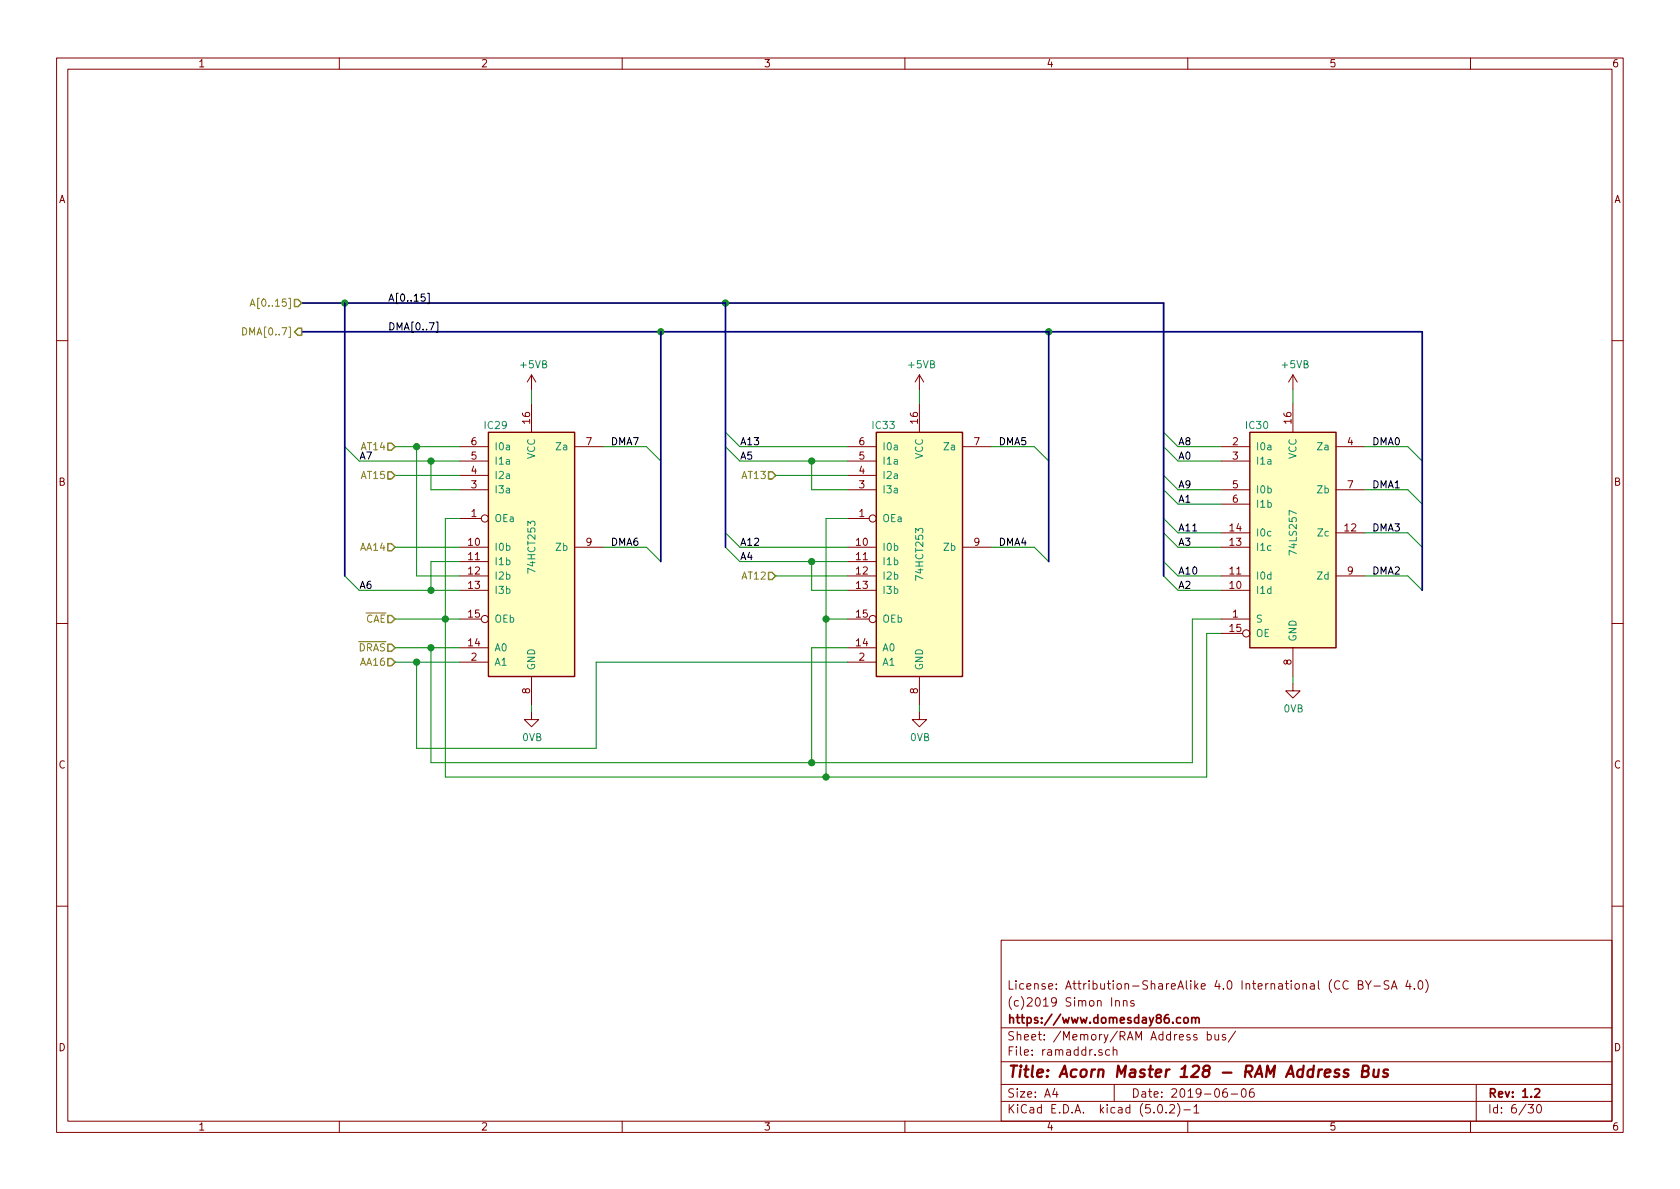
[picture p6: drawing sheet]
<svg xmlns="http://www.w3.org/2000/svg" width="297mm" height="210mm" viewBox="0 0 297 210" stroke-linecap="round" stroke-linejoin="round" font-family="sans-serif">
<g fill="none" stroke="#840000" stroke-width=".18">
<path d="M10 10.3h277v189.9h-277zM12 12.2h273v186.1h-273zM60 10.3v1.9M110 10.3v1.9M160 10.3v1.9M210 10.3v1.9M260 10.3v1.9M10 60.2h2M81.3 79h5.1M94 66.3v2.5M94 71.4v5M94 66.3l-.8 1.3"/>
<path d="M94 66.3l.7 1.3M101.6 79h5.1M149.9 79h5M162.6 66.3v2.5M162.6 71.4v5M162.6 66.3l-.8 1.3M162.6 66.3l.7 1.3M170.2 79h5.1M215.9 79h5.1M228.6 66.3v2.5M228.6 71.4v5M228.6 66.3l-.8 1.3"/>
<path d="M228.6 66.3l.8 1.3M236.2 79h5.1M285 60.2h2M81.3 91.7h3.8M81.3 96.8h5.1M81.3 99.3h5.1M81.3 86.6h5.1M81.3 84.1h5.1M81.3 81.5h5.1M101.6 96.8h5.1M149.9 91.7h3.8M149.9 96.8h5"/>
<path d="M149.9 99.3h5M149.9 86.6h5M149.9 84.1h5M149.9 81.5h5M170.2 96.8h5.1M215.9 96.8h5.1M215.9 86.6h5.1M215.9 81.5h5.1M215.9 94.2h5.1M215.9 89.1h5.1M236.2 86.6h5.1M236.2 94.2h5.1"/>
<path d="M10 110.3h2M81.3 101.8h5.1M81.3 104.4h5.1M81.3 114.5h5.1M81.3 109.5h3.8M81.3 117.1h5.1M94 119.6v5.1M149.9 101.8h5M149.9 104.4h5M149.9 114.5h5M149.9 109.5h3.8M149.9 117.1h5"/>
<path d="M162.6 119.6v5.1M215.9 101.8h5.1M215.9 104.4h5.1M215.9 109.5h5.1M215.9 112h3.8M228.6 114.5v5.1M236.2 101.8h5.1M285 110.3h2M94 126v1.2h1.2l-1.2 1.3-1.3-1.3h1.3M162.6 126v1.2h1.2l-1.2 1.3-1.3-1.3h1.3M228.6 120.9v1.3h1.3l-1.3 1.2-1.3-1.2h1.3M10 160.2h2"/>
<path d="M177 166.3h108v32h-108zM197.3 177.1v-.1a.37 .37 0 0 1 .6 .1v.8M197.3 176.9v1M198.6 177.1l.2-.2 .4 .1 .1 .9M198.6 176.9v1M200.5 177a.37 .37 0 0 0-.6 .1l.1 .3 .5 .1 .1 .1-.3 .3-.4-.1M238.4 173.6a.7 .7 0 0 0-.9 .2 .7 .7 0 0 0 .1 .9 .55 .55 0 0 0 .8 .1M240.2 174.1l.7-.1v-.3l-.1-.2-.6-.1v1.5h.5l.3-.3a.41 .41 0 0 0-.4-.5M241.4 173.4l.5 .8 .5-.8M241.9 174.2v.7M242.9 174.4h1.2M245.6 173.5l-.6-.1-.3 .3 .1 .3 .7 .4v.4l-.2 .1-.6-.1"/>
<path d="M246 174.9l.5-1.5 .5 1.5M246.2 174.5h.7M248.9 173.3l-.3 1.1h.9M249.3 173.9v1M250.1 174.8v.1M250.9 173.6l.3-.2a.94 .94 0 0 1 0 1.5l-.4-.3-.1-.6zM252.1 173.2a1.71 1.71 0 0 1 0 2.3M285 160.2h2M60 198.3v1.9M110 198.3v1.9M160 198.3v1.9M177 194.8h108"/>
<path d="M177 191.8h108M177 187.8h108M177 181.8h108M186.5 192.5l-.4 1h1M186.8 193v1M194.8 185.7a.37 .37 0 0 0-.5 .1v.2l.5 .2 .1 .1-.2 .3-.4-.1M196.2 185.7l-.4-.1-.3 .3 .1 .6 .2 .1 .4-.1M196.8 185.7h.1a.37 .37 0 0 1 .6 .1v.8M196.8 185.1v1.5M197 191.8v3M204.8 195.5l.4-.2a.94 .94 0 0 1 0 1.5 .79 .79 0 0 1-.4-1.3zM206.2 196.7v.1"/>
<path d="M206.8 195.5l.2-.2h.4l.2 .2 .1 .3-.1 .2-.8 .8h.9M208.2 195.1a1.71 1.71 0 0 1 0 2.3M209.3 196.3h1.2M210 198.3v1.9M211.1 195.8l.4-.5v1.5M211.1 196.8h.9M211.6 183l-.3-.1-.3 .2 .1 .3 .5 .1v.3h-.6M213.5 183l.4-.1 .3 .3-.2 .6h-.5M213.5 182.4v1.5M214.8 182.9v.8a.39 .39 0 0 0 .7 .1M215.5 182.9v1M216.7 183l-.4-.1-.2 .2 .1 .3 .5 .1v.3h-.6"/>
<path d="M216.9 192.5a.62 .62 0 0 0-.7 .7l.1 .7 .2 .1 .5-.1v-.5l-.1-.2-.4-.1-.3 .3M217.7 193.5h1.1M218.5 182.3l-1.3 2M219.6 192.7l.4-.2a.94 .94 0 0 1 0 1.5 .82 .82 0 0 1-.4-1.3zM221.6 192.5a.59 .59 0 0 0-.7 .7l.1 .7 .2 .1 .5-.1 .1-.5-.2-.2-.4-.1-.3 .3M260 198.3v1.9M261 191.8v6.5M270.2 195.3h.9l-.5 .6 .4 .1v.7l-.2 .1-.6-.1M271.8 195.5l.4-.2a.94 .94 0 0 1 0 1.5 .79 .79 0 0 1-.4-1.3z"/>
<circle cx="85.7" cy="91.7" r=".63"/>
<circle cx="154.3" cy="91.7" r=".63"/>
<circle cx="85.7" cy="109.5" r=".63"/>
<circle cx="154.3" cy="109.5" r=".63"/>
<circle cx="220.3" cy="112" r=".63"/>
</g>
<path d="M210.7 179.9v1M208.7 180l-.4-.1-.3 .3 .1 .6 .2 .1 .4-.1M209.4 180.1l.2-.2 .4 .2 .1 .5-.1 .2-.4 .1-.2-.1zM210.7 180.1l.1-.1a.37 .37 0 0 1 .6 .1v.8M211.4 180.1l.2-.2 .3 .1 .1 .9M271.4 192.7l.2-.2h.4l.2 .5-.9 1h.9" fill="none" stroke="#840000" stroke-width=".3"/>
<path d="M236.8 189.2a.49 .49 0 0 0-.8 .3l.1 .2 .5 .1 .2 .3-.4 .3-.5-.1M238.4 189.2a.52 .52 0 0 0-.8 .3l.3 .3 .5 .1v.3l-.3 .2-.6-.1M240.9 189.4l.9-.1a.47 .47 0 0 0 .2-.5 .47 .47 0 0 0-.3-.4h-.7l-.2 2h.7a.53 .53 0 0 0 .5-.5 .53 .53 0 0 0-.4-.5M242.9 189.1v1.2a.56 .56 0 0 0 .7 0M243.8 189.1l-.2 1.3M245.4 189.2l-.5-.1-.2 .1-.1 .3 .3 .3 .4 .1 .1 .3-.1 .1-.2 .1-.6-.1" fill="none" stroke="#840000" stroke-width=".41"/>
<g fill="#ffffc2" stroke="#ffffc2" stroke-width=".18">
<path d="M86.4 76.4h15.2v43.2h-15.2z"/>
<path d="M154.9 76.4h15.3v43.2h-15.3z"/>
<path d="M221 76.4h15.2v38.1h-15.2z"/>
</g>
<path d="M86.4 76.4h15.2v43.2h-15.2zM154.9 76.4h15.3v43.2h-15.3zM221 76.4h15.2v38.1h-15.2z" fill="none" stroke="#840000" stroke-width=".25"/>
<g fill="none" stroke="#008400" stroke-width=".18">
<path d="M61 79l2.5 2.5h17.8M69.8 79h11.5M73.7 79v22.8h7.6M94 68.8v2.6M106.7 79h7.6l2.5 2.5M128.3 79l2.5 2.5h19.1M128.3 76.4l2.5 2.6h19.1M162.6 68.8v2.6M175.3 79h7.6l2.5 2.5M205.7 79l2.6 2.5h7.6M205.7 76.4l2.6 2.6h7.6M228.6 68.8v2.6"/>
<path d="M241.3 79h7.6l2.6 2.5M69.8 84.1h11.5M69.8 96.8h11.5M76.2 81.5v5.1h5.1M81.3 99.3h-5.1v5.1M81.3 91.7h-2.6v45.7h134.7v-25.4h2.5M106.7 96.8h7.6l2.5 2.5M128.3 96.8l2.5 2.5h19.1M128.3 94.2l2.5 2.6h19.1M137.2 84.1h12.7M143.5 99.3v5.1h6.4M143.5 81.5v5.1h6.4"/>
<path d="M149.9 91.7h-3.9v45.7M175.3 96.8h7.6l2.5 2.5M205.7 84.1l2.6 2.5h7.6M205.7 99.3l2.6 2.5h7.6M205.7 94.2l2.6 2.6h7.6M205.7 91.7l2.6 2.5h7.6M205.7 86.6l2.6 2.5h7.6M241.3 86.6h7.6l2.6 2.5M241.3 94.2h7.6l2.6 2.6M61 101.8l2.5 2.6h17.8M69.8 109.5h11.5M69.8 117.1h11.5"/>
<path d="M69.8 114.5h11.5M73.7 117.1v15.2h31.7v-15.2h44.5M137.2 101.8h12.7M146 109.5h3.9M149.9 114.5h-6.4v20.4M205.7 101.8l2.6 2.6h7.6M215.9 109.5h-5.1v25.4h-134.6v-20.4M228.6 119.6v1.3M241.3 101.8h7.6l2.6 2.6M94 124.7v1.3M162.6 124.7v1.3"/>
</g>
<path d="M52.1 53h.6l.6 .6-.6 .6h-.6zM52.7 58h.6v1.3h-.6l-.6-.6zM68.6 78.4h.6l.6 .6-.6 .6h-.6zM68.6 83.4h.6l.6 .7-.6 .6h-.6zM68.6 96.1h.6l.6 .7-.6 .6h-.6zM135.9 83.4h.6l.7 .7-.7 .6h-.6zM68.6 116.5h.6l.6 .6-.6 .6h-.6zM68.6 113.9h.6l.6 .6-.6 .7h-.6zM68.6 108.8h.6l.6 .7-.6 .6h-.6zM135.9 101.2h.6l.7 .6-.7 .7h-.6z" fill="none" stroke="#848400" stroke-width=".25"/>
<g fill="#008400" stroke="#008400" stroke-width=".25">
<circle cx="76.2" cy="81.5" r=".51"/>
<circle cx="73.7" cy="79" r=".51"/>
<circle cx="76.2" cy="104.4" r=".51"/>
<circle cx="143.5" cy="81.5" r=".51"/>
<circle cx="143.5" cy="99.3" r=".51"/>
<circle cx="73.7" cy="117.1" r=".51"/>
<circle cx="76.2" cy="114.5" r=".51"/>
<circle cx="78.7" cy="109.5" r=".51"/>
<circle cx="146.1" cy="109.5" r=".51"/>
<circle cx="146.1" cy="137.4" r=".51"/>
<circle cx="143.5" cy="134.9" r=".51"/>
<circle cx="185.4" cy="58.7" r=".51"/>
<circle cx="128.3" cy="53.6" r=".51"/>
<circle cx="116.8" cy="58.7" r=".51"/>
<circle cx="61" cy="53.6" r=".51"/>
</g>
<path d="M53.3 58.7h198.2v45.7M53.3 53.6h152.4v48.2M61 53.6v48.2M116.8 58.7v40.6M128.3 53.6v43.2M185.4 58.7v40.6" fill="none" stroke="#000084" stroke-width=".3"/>
<path d="M75.6 51.9h.3v1.8h-.3M77.1 56.9h.3v1.9h-.3" fill="none" stroke="#000" stroke-width=".18"/>
<path d="M42.9 58a.64 .64 0 0 1 .7 .6 .64 .64 0 0 1-.7 .6zM44.2 54.1l.5-1.2 .4 1.2M44.3 53.8h.7" fill="none" stroke="#848400" stroke-width=".18"/>
<text font-size="2.8" fill="#840000" x="178" y="190.5">Title: Acorn Master 128 - RAM Address Bus</text>
<g font-size="2.1" fill="#840000">
<text x="178" y="178">(c)2019 Simon Inns</text>
<text x="178" y="175">License: Attribution-ShareAlike 4.0 International (CC BY-SA 4.0)</text>
<text x="178" y="184">Sheet: /Memory/RAM Address bus/</text>
<text x="178" y="181">https://www.domesday86.com</text>
<text x="178" y="186.7">File: ramaddr.sch</text>
<text x="178" y="196.9">KiCad E.D.A. kicad (5.0.2)-1</text>
<text x="178" y="194.1">Size: A4</text>
<text x="200" y="194.1">Date: 2019-06-06</text>
<text x="263" y="194.1">Rev: 1.2</text>
<text x="263" y="196.9">Id: 6/30</text>
</g>
<g font-size="1.8" fill="#840000">
<text x="35" y="11.9">1</text>
<text x="85" y="11.9">2</text>
<text x="135" y="11.9">3</text>
<text x="185" y="11.9">4</text>
<text x="235" y="11.9">5</text>
<text x="285" y="11.9">6</text>
<text x="10.4" y="35.9">A</text>
<text x="285.4" y="35.9">A</text>
<text x="93.7" y="74.9" transform="rotate(-90 93.7 74.9)">16</text>
<text x="162.3" y="74.9" transform="rotate(-90 162.3 74.9)">16</text>
<text x="228.3" y="74.9" transform="rotate(-90 228.3 74.9)">16</text>
<text x="83.3" y="83.8">4</text>
<text x="83.3" y="81.3">5</text>
<text x="83.3" y="78.7">6</text>
<text x="103.7" y="78.7">7</text>
<text x="151.9" y="83.8">4</text>
<text x="151.9" y="81.3">5</text>
<text x="151.9" y="78.7">6</text>
<text x="172.2" y="78.7">7</text>
<text x="218" y="78.7">2</text>
<text x="218" y="81.3">3</text>
<text x="238.3" y="78.7">4</text>
<text x="10.4" y="85.9">B</text>
<text x="83.3" y="86.4">3</text>
<text x="151.9" y="86.4">3</text>
<text x="218" y="86.4">5</text>
<text x="218" y="88.9">6</text>
<text x="238.3" y="86.4">7</text>
<text x="285.4" y="85.9">B</text>
<text x="83.3" y="91.4">1</text>
<text x="151.9" y="91.4">1</text>
<text x="217.5" y="94">14</text>
<text x="237.8" y="94">12</text>
<text x="82.9" y="96.5">10</text>
<text x="82.9" y="99.1">11</text>
<text x="82.9" y="101.6">12</text>
<text x="103.7" y="96.5">9</text>
<text x="151.4" y="96.5">10</text>
<text x="151.4" y="99.1">11</text>
<text x="151.4" y="101.6">12</text>
<text x="172.2" y="96.5">9</text>
<text x="217.5" y="101.6">11</text>
<text x="217.5" y="96.5">13</text>
<text x="238.3" y="101.6">9</text>
<text x="82.9" y="104.1">13</text>
<text x="151.4" y="104.1">13</text>
<text x="217.5" y="104.1">10</text>
<text x="82.9" y="109.2">15</text>
<text x="151.4" y="109.2">15</text>
<text x="217.5" y="111.8">15</text>
<text x="218" y="109.2">1</text>
<text x="82.9" y="114.3">14</text>
<text x="83.3" y="116.8">2</text>
<text x="151.4" y="114.3">14</text>
<text x="151.9" y="116.8">2</text>
<text x="228.3" y="117.6" transform="rotate(-90 228.3 117.6)">8</text>
<text x="93.7" y="122.7" transform="rotate(-90 93.7 122.7)">8</text>
<text x="162.3" y="122.7" transform="rotate(-90 162.3 122.7)">8</text>
<text x="10.4" y="135.9">C</text>
<text x="285.4" y="135.9">C</text>
<text x="10.4" y="185.9">D</text>
<text x="285.4" y="185.9">D</text>
<text x="35" y="199.9">1</text>
<text x="85" y="199.9">2</text>
<text x="135" y="199.9">3</text>
<text x="185" y="199.9">4</text>
<text x="235" y="199.9">5</text>
<text x="285" y="199.9">6</text>
</g>
<g font-size="1.8">
<text x="68.6" y="53.3">A[0..15]</text>
<text x="68.6" y="58.4">DMA[0..7]</text>
<text x="63.5" y="81.3">A7</text>
<text x="107.9" y="78.7">DMA7</text>
<text x="130.8" y="78.7">A13</text>
<text x="130.8" y="81.3">A5</text>
<text x="176.5" y="78.7">DMA5</text>
<text x="208.3" y="78.7">A8</text>
<text x="208.3" y="81.3">A0</text>
<text x="242.6" y="78.7">DMA0</text>
<text x="208.3" y="86.4">A9</text>
<text x="208.3" y="88.9">A1</text>
<text x="242.6" y="86.4">DMA1</text>
<text x="208.3" y="94">A11</text>
<text x="242.6" y="94">DMA3</text>
<text x="107.9" y="96.5">DMA6</text>
<text x="130.8" y="96.5">A12</text>
<text x="130.8" y="99.1">A4</text>
<text x="176.5" y="96.5">DMA4</text>
<text x="208.3" y="96.5">A3</text>
<text x="208.3" y="101.6">A10</text>
<text x="242.6" y="101.6">DMA2</text>
<text x="63.5" y="104.1">A6</text>
<text x="208.3" y="104.1">A2</text>
</g>
<g font-size="1.8" fill="#848400">
<text x="43.7" y="59.3">DMA[0..7]</text>
<text x="45.4" y="54.2">A[0..15]</text>
<text x="64" y="79.6">AT14</text>
<text x="64" y="84.7">AT15</text>
<text x="131.3" y="84.7">AT13</text>
<text x="63.8" y="97.4">AA14</text>
<text x="131.3" y="102.5">AT12</text>
<text x="64.6" y="110.1">CAE</text>
<text x="63.3" y="115.2">DRAS</text>
<text x="63.8" y="117.7">AA16</text>
</g>
<g font-size="1.8" fill="#008484">
<text x="92.1" y="65.1">+5VB</text>
<text x="160.7" y="65.1">+5VB</text>
<text x="226.7" y="65.1">+5VB</text>
<text x="85.8" y="75.9">IC29</text>
<text x="154.4" y="75.9">IC33</text>
<text x="220.4" y="75.9">IC30</text>
<text x="87.4" y="82.2">I1a</text>
<text x="87.4" y="79.6">I0a</text>
<text x="94.6" y="81.2" transform="rotate(-90 94.6 81.2)">VCC</text>
<text x="98.5" y="79.6">Za</text>
<text x="156" y="82.2">I1a</text>
<text x="156" y="79.6">I0a</text>
<text x="163.2" y="81.2" transform="rotate(-90 163.2 81.2)">VCC</text>
<text x="167.1" y="79.6">Za</text>
<text x="222" y="79.6">I0a</text>
<text x="222" y="82.2">I1a</text>
<text x="229.2" y="81.2" transform="rotate(-90 229.2 81.2)">VCC</text>
<text x="233.1" y="79.6">Za</text>
<text x="87.4" y="87.2">I3a</text>
<text x="87.4" y="84.7">I2a</text>
<text x="156" y="87.2">I3a</text>
<text x="156" y="84.7">I2a</text>
<text x="222" y="87.2">I0b</text>
<text x="222" y="89.8">I1b</text>
<text x="233" y="87.2">Zb</text>
<text x="87.4" y="92.3">OEa</text>
<text x="156" y="92.3">OEa</text>
<text x="222" y="94.9">I0c</text>
<text x="233.1" y="94.9">Zc</text>
<text x="87.4" y="97.4">I0b</text>
<text x="87.4" y="99.9">I1b</text>
<text x="94.7" y="101" transform="rotate(-90 94.7 101)">74HCT253</text>
<text x="98.4" y="97.4">Zb</text>
<text x="156" y="97.4">I0b</text>
<text x="156" y="99.9">I1b</text>
<text x="167" y="97.4">Zb</text>
<text x="222" y="97.4">I1c</text>
<text x="229.3" y="97.8" transform="rotate(-90 229.3 97.8)">74LS257</text>
<text x="87.4" y="102.5">I2b</text>
<text x="87.4" y="105">I3b</text>
<text x="156" y="102.5">I2b</text>
<text x="156" y="105">I3b</text>
<text x="163.2" y="102.3" transform="rotate(-90 163.2 102.3)">74HCT253</text>
<text x="222" y="105">I1d</text>
<text x="222" y="102.5">I0d</text>
<text x="233" y="102.5">Zd</text>
<text x="87.4" y="110.1">OEb</text>
<text x="156" y="110.1">OEb</text>
<text x="222" y="110.1">S</text>
<text x="222" y="112.6">OE</text>
<text x="229.2" y="113.5" transform="rotate(-90 229.2 113.5)">GND</text>
<text x="87.4" y="115.2">A0</text>
<text x="87.4" y="117.7">A1</text>
<text x="94.6" y="118.6" transform="rotate(-90 94.6 118.6)">GND</text>
<text x="156" y="115.2">A0</text>
<text x="156" y="117.7">A1</text>
<text x="163.2" y="118.6" transform="rotate(-90 163.2 118.6)">GND</text>
<text x="227" y="126">0VB</text>
<text x="92.4" y="131.1">0VB</text>
<text x="161" y="131.1">0VB</text>
</g>
</svg>
